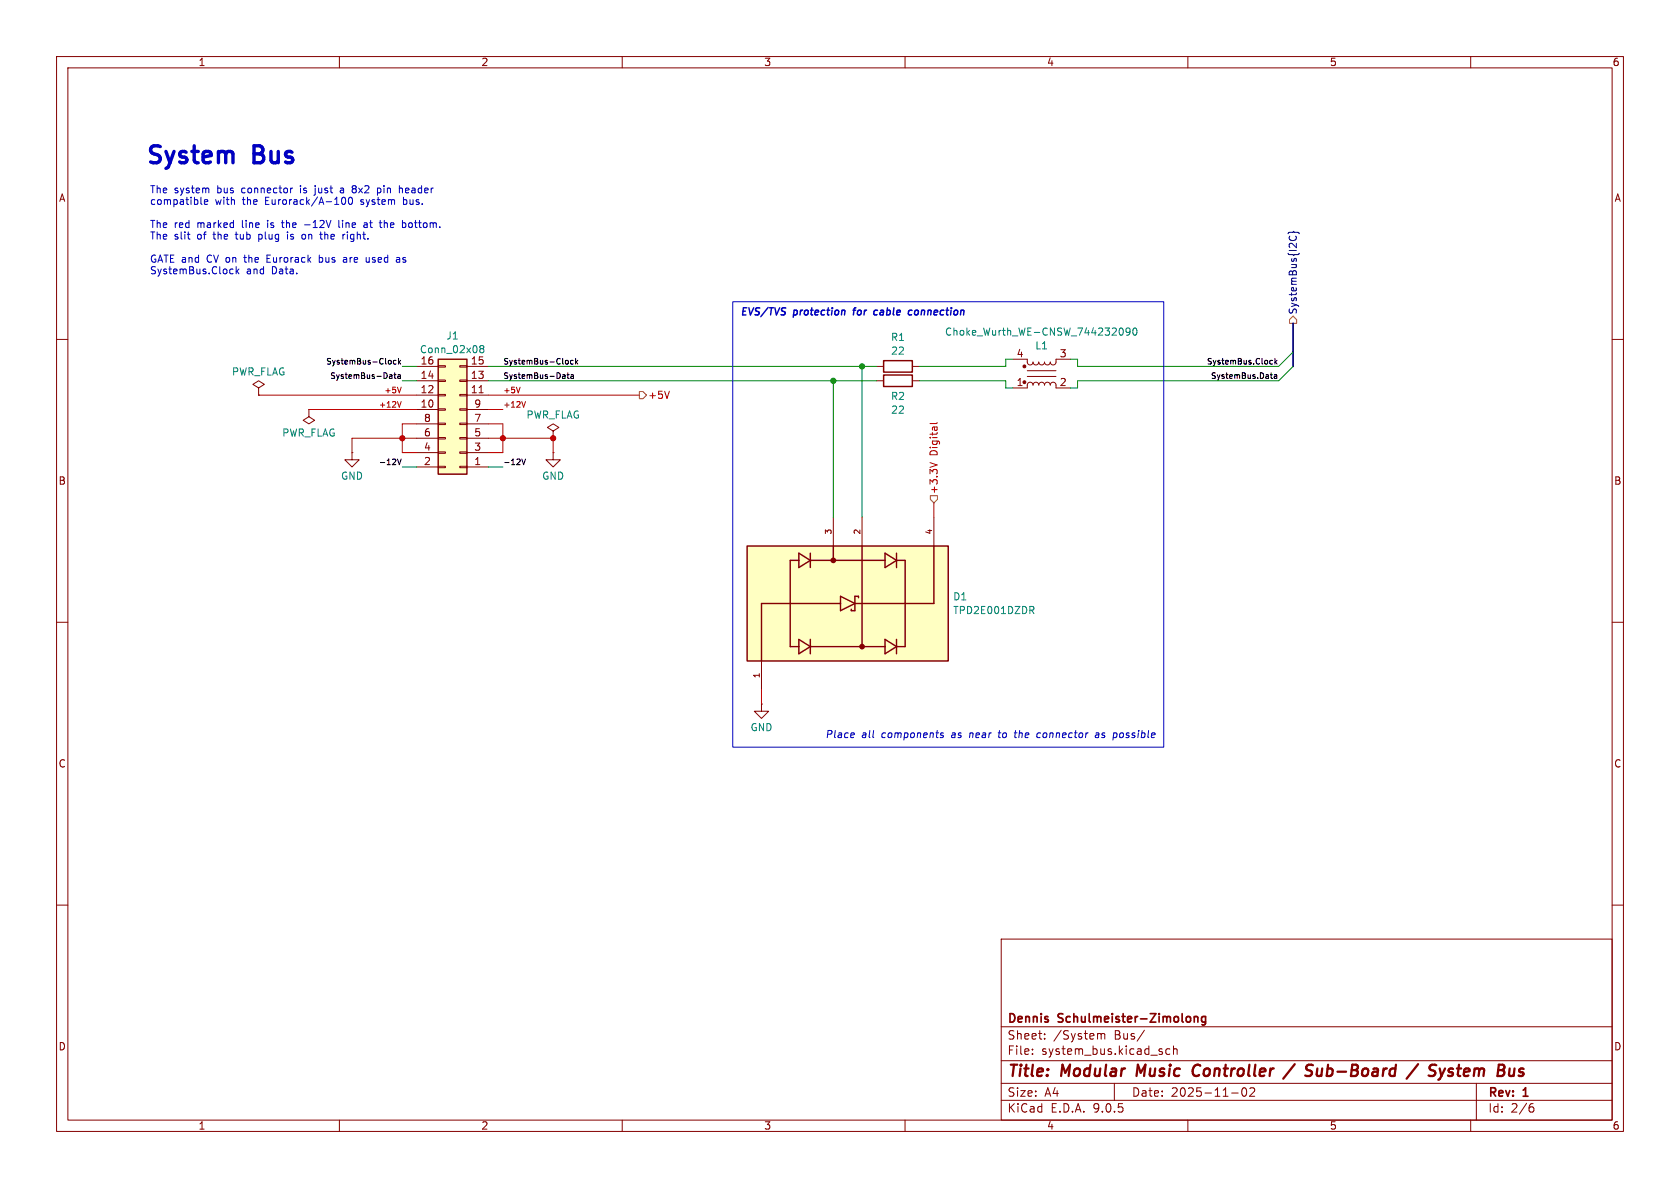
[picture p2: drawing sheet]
<svg xmlns="http://www.w3.org/2000/svg" width="297mm" height="210mm" viewBox="0 0 297 210" stroke-linecap="round" stroke-linejoin="round" font-family="sans-serif">
<g fill="none" stroke="#840000" stroke-width=".18">
<path d="M10 10h277v190h-277zM12 12h273v186h-273zM60 10v2M110 10v2M160 10v2M210 10v2M260 10v2M10 60h2M154.9 67.3h1.3M161.3 67.3h1.3M285 60h2M10 110h2"/>
<path d="M285 110h2M134.6 124.5v1.2h1.3l-1.3 1.3-1.3-1.3h1.3M134.6 124.5h.1M10 160h2M177 166h108v32h-108zM285 160h2M60 198v2M110 198v2M160 198v2M177 194.5h108M177 191.5h108M177 187.5h108"/>
<path d="M177 181.5h108M182.5 186.3v.1M182.5 185.5v.1M184.7 183.6v.1M184.7 182.8v.1M194.2 182.7h.3l.2 .2M194.7 182.9l.2-.2 .3 .1 .1 .9M194.7 182.9v.8M197 191.5v3M202.3 182.1l-1.3 2M206.8 185.5l-.4-.1-.3 .3v.4l.1 .2h.6M207.5 185.5l.2-.1 .3 .1 .1 .9"/>
<path d="M207.5 184.9v1.5M210 198v2M217.7 193.2h1.2M219.7 192.4l.2-.1a.81 .81 0 0 1 .6 .6 .81 .81 0 0 1-.3 .8l-.2 .1a.81 .81 0 0 1-.3-1.4zM221 192.4l.5-.1 .2 .1 .1 .3-.9 1.1h.9M260 198v2M261 191.5v6.5M270.6 195.7h.4l.2 .3-.1 .5-.5 .1M271 195.1l-.4 .1"/>
</g>
<path d="M201.2 188.2l-.3 2M211.8 188.2a1.13 1.13 0 0 0-.9 .7 1.13 1.13 0 0 0 .2 1.2l.3 .1 .5-.1M228.9 188.1l-2 2.6M231.8 188.2l.3 .1M232.9 188.9l-.1 1.2 .2 .1 .5-.1M250.7 188.1l-2 2.6M255.5 188.9l-.7 1.3M256.9 189.9l-.4 .3-.5-.1M256.9 189a.49 .49 0 0 0-.8 .3l.1 .1 .6 .2M269.4 189a.49 .49 0 0 0-.8 .3v.1l.7 .2v.3l-.3 .3-.5-.1" fill="none" stroke="#840000" stroke-width=".4"/>
<path d="M211.1 179.7v1M211.1 179.8l.2-.1 .4 .1 .1 .9M213.1 179.8l-.4-.1-.3 .3v.4l.2 .2h.5M213.1 179.7v1.2l-.3 .3-.3-.1" fill="none" stroke="#840000" stroke-width=".3"/>
<path d="M156.2 66.3h5.1v2h-5.1z" fill="none" stroke="#840000" stroke-width=".25"/>
<path d="M132.1 96.5h35.5v20.3h-35.5z" fill="#ffffc2"/>
<g fill="none" stroke="#840000" stroke-width=".25">
<path d="M156.2 63.8h5.1v2h-5.1zM132.1 96.5h35.5v20.3h-35.5zM141.2 97.8l2.1 1.3-2.1 1.2zM141.2 99.1h-1.5v15.2h1.5M143.3 97.8v2.5M143.3 99.1h13.2M147.3 96.5v2.6M152.4 96.5v17.8M156.5 97.8l2 1.3-2 1.2zM158.5 97.8v2.5M158.5 99.1h1.5v15.2h-1.5M165.1 96.5v10.2h-14"/>
<path d="M141.2 113l2.1 1.3-2.1 1.3zM143.3 113v2.6M143.3 114.3h13.2M148.6 105.4l2.5 1.3-2.5 1.3zM148.6 106.7h-14v10.1M151.8 105.7v-.3h-.7v2.6h-.6v-.3M156.5 113l2 1.3-2 1.3zM158.5 113v2.6"/>
</g>
<g fill="none" stroke="#840000" stroke-width=".51">
<circle cx="147.3" cy="99.1" r=".25"/>
<circle cx="152.4" cy="114.3" r=".25"/>
</g>
<g fill="none" stroke="#840000" stroke-width=".18">
<path d="M45.7 68.6l1-.7-1-.6-1 .6 1 .7v1.3M45.7 69.9h.1M54.6 72.4v1.3l1 .6-1 .6-1-.6 1-.6M54.6 72.4h.1M154.9 64.8h1.3M161.3 64.8h1.3M179.1 63.5h2.5l.1 .7 .4 .3 .4-.1 .1-.4 .1 .3 .3 .2 .5-.1 .1-.4 .2 .3 .3 .2 .4-.1 .2-.4 .1 .3 .2 .2 .5-.1 .2-.4 .2 .4 .4 .1 .3-.3 .1-.7h2.5M181.6 66.5h5.1M181.6 65.5h5.1M186.7 68.1l-.2-.4-.3-.1-.3 .1-.2 .4-.1-.4-.3-.1-.5 .1-.1 .4-.1-.3-.3-.2-.4 .1-.3 .4-.1-.4-.5-.1-.3 .1-.1 .4-.1-.4-.4-.1-.4 .3-.1 .7h-2.5M186.7 68.6h2.5M147.3 91.4v5.1"/>
<path d="M152.4 91.4v5.1M165.1 91.4v5.1M134.6 116.8v5.1"/>
</g>
<path d="M198 58.1l.2-.1a.68 .68 0 0 1 .4 .6 .68 .68 0 0 1-.4 .7l-.2-.2M199.8 58.5l-.3 .3-.3-.1-.1-.2 .1-.5h.3l.2 .1a.84 .84 0 0 1-.3 1.2h-.2M200.4 58.1l.2-.1a.68 .68 0 0 1 .4 .6 .68 .68 0 0 1-.4 .7l-.2-.2-.1-.3zM182.1 107.2h.4l.3 .2-.1 .4-.6 .1M182.4 107.9l.4 .6" fill="none" stroke="#008484" stroke-width=".18"/>
<g fill="#840000" stroke="#840000" stroke-width=".18">
<circle cx="181.1" cy="67.6" r=".25"/>
<circle cx="181.1" cy="64.8" r=".25"/>
</g>
<path d="M77.5 63.5h5v20.3h-5z" fill="#ffffc2"/>
<path d="M77.5 63.5h5v20.3h-5z" fill="none" stroke="#840000" stroke-width=".25"/>
<g fill="none" stroke="#840000" stroke-width=".18">
<path d="M73.7 77.5h3.8M73.7 74.9h3.8M73.7 72.4h3.8M73.7 69.9h3.8M73.7 67.3h3.8M73.7 64.8h3.8M77.5 79.9h1.2v.2h-1.2zM77.5 77.3h1.2v.3h-1.2zM77.5 74.8h1.2v.3h-1.2zM77.5 72.3h1.2v.2h-1.2zM77.5 69.7h1.2v.3h-1.2zM77.5 67.2h1.2v.2h-1.2z"/>
<path d="M77.5 64.6h1.2v.3h-1.2zM81.3 79.9h1.2v.2h-1.2zM81.3 77.3h1.2v.3h-1.2zM81.3 74.8h1.2v.3h-1.2zM81.3 72.3h1.2v.2h-1.2zM81.3 69.7h1.2v.3h-1.2zM81.3 67.2h1.2v.2h-1.2zM81.3 64.6h1.2v.3h-1.2zM82.5 77.5h3.9M82.5 74.9h3.9M82.5 72.4h3.9M82.5 69.9h3.9"/>
<path d="M82.5 67.3h3.9M82.5 64.8h3.9M84.7 69.4h.7M97.8 76.2l1-.6-1-.7-1 .7 1 .6v1.3M97.8 77.5h.1M62.2 80v1.3h1.3l-1.3 1.3-1.2-1.3h1.2M62.2 80h.1M73.7 82.6h3.8M73.7 80h3.8M77.5 82.4h1.2v.3h-1.2zM81.3 82.4h1.2v.3h-1.2zM82.5 82.6h3.9"/>
<path d="M82.5 80h3.9M97.8 80v1.3h1.3l-1.3 1.3-1.3-1.3h1.3M97.8 80h.1"/>
</g>
<path d="M85.1 61.6l-.3-.2 .3-.3h.2l.2 .2-.2 .3M85.1 61.6l-.3 .3 .1 .3 .2 .2 .3-.1 .1-.2v-.2l-.2-.3M85.1 61.6h.2" fill="none" stroke="#008484" stroke-width=".18"/>
<g fill="none" stroke="#c20000" stroke-width=".18">
<path d="M45.7 69.9h28M54.6 72.4h19.1M70.9 71l-.3 1M70.9 68.4l-.3 1M73.7 74.9h-2.6v5.1h2.6M73.7 77.5h-11.5v2.5M86.4 74.9h2.5v5.1h-2.5M86.4 72.4h2.5M86.4 69.9h26.6M86.4 77.5h11.4v2.5M92 68.4l-.4 1M92.9 71l-.3 1"/>
<path d="M118.3 69.2l-.4 1.2M165.7 74.7l-.2 .2h-1.1M164.4 81.8l1.3 .4M165.1 88.9v2.5M134.6 121.9v2.6"/>
</g>
<path d="M228.6 55.9l.6 .6v.7h-1.2v-.7zM113 69.2h.7l.6 .7-.6 .6h-.7zM164.5 87.6h1.2v.7l-.6 .6-.6-.6z" fill="none" stroke="#848400" stroke-width=".18"/>
<path d="M227.7 41.3l.2-.2h.6l.2-.2 .2 .2h.6l.2 .2M228 41.7l-.1 .3 .1 .3M229.1 41.7l.1 .3-.1 .3" fill="none" stroke="#000084" stroke-width=".18"/>
<g fill="none" stroke="#000" stroke-width=".18">
<path d="M69 66.2l.3 .1v.6M69 63.7l.2 .2v.3l-.2 .2M69.3 66.9h-.3M69.3 66.5h-.3M69.6 66.2h.4M69.8 65.9v.9l.2 .1M70 63.7h-.3l-.2 .2 .1 .4h.4M70.4 66.3h.3l.1 .6M70.4 63.4v1M70.5 64l.3 .4M70.8 66.5l-.5 .2 .1 .2h.4M70.8 63.7l-.4 .4"/>
<path d="M99.8 66.2l.1 .2v.5M99.9 66.9h-.3M99.9 66.5h-.3M100.2 66.2h.4M100.3 63.7l.2 .2v.3l-.2 .2M100.4 65.9v.9l.2 .1M101 66.3h.3l.1 .6M101.3 63.7h-.3l-.1 .2 .1 .4h.3M101.4 66.5l-.5 .2 .1 .2h.4M101.8 63.4v1M101.9 64l.2 .4M102.1 63.7l-.3 .4"/>
<path d="M224.6 66.2h.4M224.6 64.3h.4M224.6 63.7h.4M224.7 66.8l.3 .1M225.3 66.3h.4v.6M225.4 63.4v1M225.5 64l.3 .4M225.7 66.5l-.5 .2 .2 .2h.3M225.8 63.7l-.4 .4M70.3 81.1l.3 1 .3-1M92.2 81.1l.4 1 .3-1"/>
</g>
<path d="M228.6 57.2v7.6" fill="none" stroke="#000084" stroke-width=".3"/>
<path d="M71.1 64.8h2.6M71.1 67.3h2.6M86.4 64.8h68.5M86.4 67.3h68.5M147.3 67.3v24.1M152.4 64.8v26.6M162.6 67.3h15.2v1.3h1.3M179.1 63.5h-1.3v1.3h-15.2M228.6 62.2l-2.5 2.6h-35.6v-1.3h-1.3M228.6 64.8l-2.5 2.5h-35.6v1.3h-1.3M71.1 82.6h2.6M86.4 82.6h2.5" fill="none" stroke="#008400" stroke-width=".18"/>
<g fill="none" stroke="#0000c2" stroke-width=".18">
<path d="M35.5 34.9v1.1l.2 .1M36.1 35.5l.1 .6h.5M36.7 35.5v.1l-.6 .1M36.9 33.3v.8M49.7 39.4h.5M49.9 39l.1 1.2M51.7 33.2l-.3 .3M53.9 39.7h.9M55.7 34.3l-.2 .2M55.7 32.8v.1M59.9 39v1l.2 .2M60.5 35a.69 .69 0 0 0 .3 1.1l.2-.1 .1-.3-.1-.6"/>
<path d="M60.6 33.2l-.4 .1M60.6 33.6h-.3l-.2 .2 .1 .2 .4 .1M61.7 35.1l-.1 .6 .1 .3 .2 .1 .4-.2v-.8M62.5 33.4h.2M62.7 33.4h.2M62.9 34l-.4 .1M62.9 32.9l-.4-.1-.2 .1M62.9 33.3l-.2 .1M64.4 39.4h.5v.8M64.9 39.7h-.4l-.2 .2 .2 .3h.4M66.7 33.3l.4-.1 .2 .3-.1 .5h-.5M66.7 33.2v1.3"/>
<path d="M67.9 39v1.2M68.1 39.4l-.2 .1M70.8 33.2l.3 .2v.7M71.3 34.9v1.2M71.3 36.1h.1M71.4 35.3l-.1 .1M71.6 39.4l.2 .2-.2 .6M72.3 39.5v.6M33.1 41.4h.5M33.5 42.3h.1M40.8 47.6h.4M41.2 48.3l-.4 .1"/>
<path d="M41.8 47.1v1.3M41.9 47.9l.3 .5M42.2 47.6l-.4 .4M45.7 41.4v1.3M45.7 42.2l.2 .1M45.9 41.4l-.2 .1M47.2 45.7h.4M47.8 45.1h-.6v1.3h.6M50.8 41.4v.9M53.4 42.1l.2 .2 .3-.1M53.9 41.5l-.3-.1-.2 .1M56.5 46.3l.3 .1"/>
<path d="M56.5 45.1v1.3M56.5 41.4h.5M56.7 41v1.1M56.8 45.5l-.3 .1M56.9 42.3h.1M60.7 45.6h.5M60.9 41.4h.1M61.3 45.8l-.4 .1-.2 .2 .2 .3 .4-.1M61.4 41.4v.9M65.3 46.2l-.2 .2-.3-.1M65.3 45.5v.9M70.2 45.5h.3l.2 .2v.7"/>
<path d="M70.7 46.3l-.5 .1M70.7 45.8l-.5 .1M129.5 53.3h76.2v78.8h-76.2zM150.9 129.5l.1 .4-.6 .1M166.8 129.6l-.3-.1-.2 .3 .4 .2v.3h-.5M176.5 129.5h.4M176.7 129.1l-.1 1.1 .2 .2M179.3 129.5h.5M179.5 129.1l-.1 1.1 .3 .2M183.4 130.3h.5M184 129.6l-.4-.1-.2 .2M193.8 129.6h.4v.8"/>
<path d="M194.3 129.9h-.5l-.2 .2 .2 .3 .4-.1"/>
</g>
<path d="M28.3 25.9l-.4-.1h-.7l-.4 .3M34.3 25.8v2.5M46.3 26.1l-.4-.3h-1v3" fill="none" stroke="#0000c2" stroke-width=".6"/>
<g fill="none" stroke="#0000c2" stroke-width=".25">
<path d="M132 54.4h-.6l-.1 1.3M132.4 54.4l.3 1.3 .5-1.3M134.3 54.5l-.5-.1-.1 .1M135.8 54.3l-1.3 1.7M136 54.4h.8M136.4 54.4l-.2 1.3M137 54.4l.3 1.3 .5-1.3M138.9 54.5l-.5-.1-.2 .1M143.5 54.4l-.1 1.1M146.4 54.4l-.1 1.1M147.2 54.4l-.1 .1M150.8 54.8h.5"/>
<path d="M151.3 54.4l-.3 .2-.1 1.1M154.6 55.6h.4M155.1 54.9l-.3-.1-.3 .3M156.9 54.4l-.2 1.3M158 54.4l-.1 1.1M160.7 55.6h.5M160.8 54.9h.4M161.7 55.1v.5M167.5 54.4l-.2 1.1M168.2 54.4v.1"/>
</g>
<g fill="#c20000" stroke="#c20000" stroke-width=".18">
<circle cx="97.8" cy="77.5" r=".46"/>
<circle cx="71.1" cy="77.5" r=".46"/>
<circle cx="88.9" cy="77.5" r=".46"/>
</g>
<g fill="#008400" stroke="#008400" stroke-width=".18">
<circle cx="147.3" cy="67.3" r=".46"/>
<circle cx="152.4" cy="64.8" r=".46"/>
</g>
<g font-size="4.2" fill="#0000c2">
<text x="25.7" y="30.5">System</text>
<text x="45" y="30.5">Bus</text>
</g>
<g font-size="2.8" fill="#840000">
<text x="178" y="190.9">Title:</text>
<text x="187.7" y="190.9">Modular</text>
<text x="201.8" y="190.9">Music</text>
<text x="212.5" y="190.9">Controller</text>
<text x="229.7" y="190.9">/</text>
<text x="234.1" y="190.9">Sub-Board</text>
<text x="253.1" y="190.9">/</text>
<text x="257.5" y="190.9">System</text>
</g>
<g font-size="2.1" fill="#840000">
<text x="178" y="184">Sheet:</text>
<text x="178" y="181.2">Dennis</text>
<text x="186.2" y="184">/System</text>
<text x="187.2" y="181.2">Schulmeister-Zimolong</text>
<text x="197" y="184">Bus/</text>
<text x="178" y="186.7">File:</text>
<text x="184.1" y="186.7">system_bus.kicad_sch</text>
<text x="178" y="196.9">KiCad</text>
<text x="178" y="194.1">Size:</text>
<text x="184.7" y="194.1">A4</text>
<text x="185.7" y="196.9">E.D.A.</text>
<text x="193.3" y="196.9">9.0.5</text>
<text x="200" y="194.1">Date:</text>
<text x="207" y="194.1">2025-11-02</text>
<text x="263" y="194.3">Rev:</text>
<text x="263" y="196.9">Id:</text>
<text x="267.1" y="196.9">2/6</text>
<text x="269.4" y="194.3">1</text>
</g>
<g font-size="1.8" fill="#840000">
<text x="35" y="11.9">1</text>
<text x="85" y="11.9">2</text>
<text x="135" y="11.9">3</text>
<text x="185" y="11.9">4</text>
<text x="235" y="11.9">5</text>
<text x="285" y="11.9">6</text>
<text x="10.3" y="35.9">A</text>
<text x="285.3" y="35.9">A</text>
<text x="74.3" y="64.5">16</text>
<text x="83.1" y="64.5">15</text>
<text x="179.6" y="63.2">4</text>
<text x="187.3" y="63.2">3</text>
<text x="74.3" y="69.6">12</text>
<text x="74.3" y="67.1">14</text>
<text x="83.1" y="69.6">11</text>
<text x="83.1" y="67.1">13</text>
<text x="179.6" y="68.3">1</text>
<text x="187.3" y="68.3">2</text>
<text x="74.3" y="72.1">10</text>
<text x="74.9" y="77.2">6</text>
<text x="74.9" y="74.7">8</text>
<text x="83.7" y="77.2">5</text>
<text x="83.7" y="74.7">7</text>
<text x="83.7" y="72.1">9</text>
<text x="74.9" y="82.3">2</text>
<text x="74.9" y="79.8">4</text>
<text x="83.7" y="82.3">1</text>
<text x="83.7" y="79.8">3</text>
<text x="10.3" y="85.9">B</text>
<text x="285.3" y="85.9">B</text>
<text x="10.3" y="135.9">C</text>
<text x="285.3" y="135.9">C</text>
<text x="10.3" y="185.9">D</text>
<text x="285.3" y="185.9">D</text>
<text x="35" y="199.9">1</text>
<text x="85" y="199.9">2</text>
<text x="135" y="199.9">3</text>
<text x="185" y="199.9">4</text>
<text x="235" y="199.9">5</text>
<text x="285" y="199.9">6</text>
</g>
<g font-size="1.8" fill="#0000c2">
<text x="26.4" y="34.5">The</text>
<text x="30.8" y="34.5">system</text>
<text x="38.5" y="34.5">bus</text>
<text x="43" y="34.5">connector</text>
<text x="53.5" y="34.5">is</text>
<text x="56.3" y="34.5">just</text>
<text x="61" y="34.5">a</text>
<text x="63.3" y="34.5">8x2</text>
<text x="68" y="34.5">pin</text>
<text x="72" y="34.5">header</text>
<text x="26.4" y="36.5">compatible</text>
<text x="26.4" y="40.6">The</text>
<text x="30.8" y="40.6">red</text>
<text x="35" y="40.6">marked</text>
<text x="38" y="36.5">with</text>
<text x="43" y="36.5">the</text>
<text x="43.1" y="40.6">line</text>
<text x="47.2" y="36.5">Eurorack/A-100</text>
<text x="47.7" y="40.6">is</text>
<text x="50.5" y="40.6">the</text>
<text x="54.7" y="40.6">-12V</text>
<text x="60.9" y="40.6">line</text>
<text x="64.2" y="36.5">system</text>
<text x="65.6" y="40.6">at</text>
<text x="68.6" y="40.6">the</text>
<text x="71.9" y="36.5">bus.</text>
<text x="72.8" y="40.6">bottom.</text>
<text x="26.4" y="42.7">The</text>
<text x="26.4" y="46.8">GATE and</text>
<text x="30.8" y="42.7">slit</text>
<text x="35" y="42.7">of</text>
<text x="36.7" y="46.8">CV on</text>
<text x="38" y="42.7">the</text>
<text x="42.2" y="42.7">tub</text>
<text x="43.7" y="46.8">the</text>
<text x="46.4" y="42.7">plug</text>
<text x="47.8" y="46.8">Eurorack</text>
<text x="51.6" y="42.7">is</text>
<text x="54.4" y="42.7">on</text>
<text x="57.3" y="46.8">bus</text>
<text x="57.9" y="42.7">the</text>
<text x="61.8" y="46.8">are</text>
<text x="62.1" y="42.7">right.</text>
<text x="66" y="46.8">used</text>
<text x="71.5" y="46.8">as</text>
<text x="26.4" y="48.8">SystemBus.Clock</text>
<text x="43.6" y="48.8">and</text>
<text x="48.2" y="48.8">Data.</text>
<text x="130.8" y="56.4">EVS/TVS</text>
<text x="140.3" y="56.4">protection</text>
<text x="151.4" y="56.4">for</text>
<text x="155.6" y="56.4">cable</text>
<text x="162.2" y="56.4">connection</text>
<text x="145.8" y="130.6">Place</text>
<text x="152.3" y="130.6">all</text>
<text x="155.9" y="130.6">components</text>
<text x="168.5" y="130.6">as</text>
<text x="171.9" y="130.6">near</text>
<text x="177.2" y="130.6">to</text>
<text x="180.3" y="130.6">the</text>
<text x="184.5" y="130.6">connector</text>
<text x="195" y="130.6">as</text>
<text x="198.4" y="130.6">possible</text>
</g>
<g font-size="1.8" fill="#008484">
<text x="167" y="59.5">Choke_Wurth_WE-CNSW_744232090</text>
<text x="74.1" y="62.6">Conn_02x08</text>
<text x="78.8" y="60.2">J1</text>
<text x="157.4" y="60.5">R1</text>
<text x="157.4" y="62.9">22</text>
<text x="182.9" y="62">L1</text>
<text x="40.9" y="66.6">PWR_FLAG</text>
<text x="157.4" y="70.9">R2</text>
<text x="49.8" y="77.4">PWR_FLAG</text>
<text x="93" y="74.2">PWR_FLAG</text>
<text x="157.4" y="73.3">22</text>
<text x="60.2" y="85">GND</text>
<text x="95.8" y="85">GND</text>
<text x="168.4" y="106.3">D1</text>
<text x="168.4" y="108.8">TPD2E001DZDR</text>
<text x="132.6" y="129.5">GND</text>
</g>
<text font-size="1.8" fill="#000084" x="229.5" y="55.7" transform="rotate(-90 229.5 55.7)">SystemBus{I2C}</text>
<g font-size="1.8" fill="#c20000">
<text x="114.5" y="70.7">+5V</text>
<text x="166" y="80.6" transform="rotate(-90 166 80.6)">Digital</text>
<text x="166" y="87.4" transform="rotate(-90 166 87.4)">+3.3V</text>
</g>
<g font-size="1.4">
<text x="57.5" y="64.5">SystemBus-Clock</text>
<text x="88.9" y="64.5">SystemBus-Clock</text>
<text x="213.2" y="64.5">SystemBus.Clock</text>
<text x="58.2" y="67">SystemBus-Data</text>
<text x="88.9" y="67">SystemBus-Data</text>
<text x="213.9" y="67">SystemBus.Data</text>
<text x="66.9" y="82.3">-12V</text>
<text x="88.9" y="82.3">-12V</text>
</g>
<g font-size="1.4" fill="#c20000">
<text x="67.8" y="69.6">+5V</text>
<text x="88.9" y="69.6">+5V</text>
<text x="66.9" y="72.1">+12V</text>
<text x="88.9" y="72.1">+12V</text>
</g>
<g font-size="1.4" fill="#840000">
<text x="147.1" y="94.6" transform="rotate(-90 147.1 94.6)">3</text>
<text x="152.1" y="94.6" transform="rotate(-90 152.1 94.6)">2</text>
<text x="164.8" y="94.6" transform="rotate(-90 164.8 94.6)">4</text>
<text x="134.4" y="120" transform="rotate(-90 134.4 120)">1</text>
</g>
</svg>
